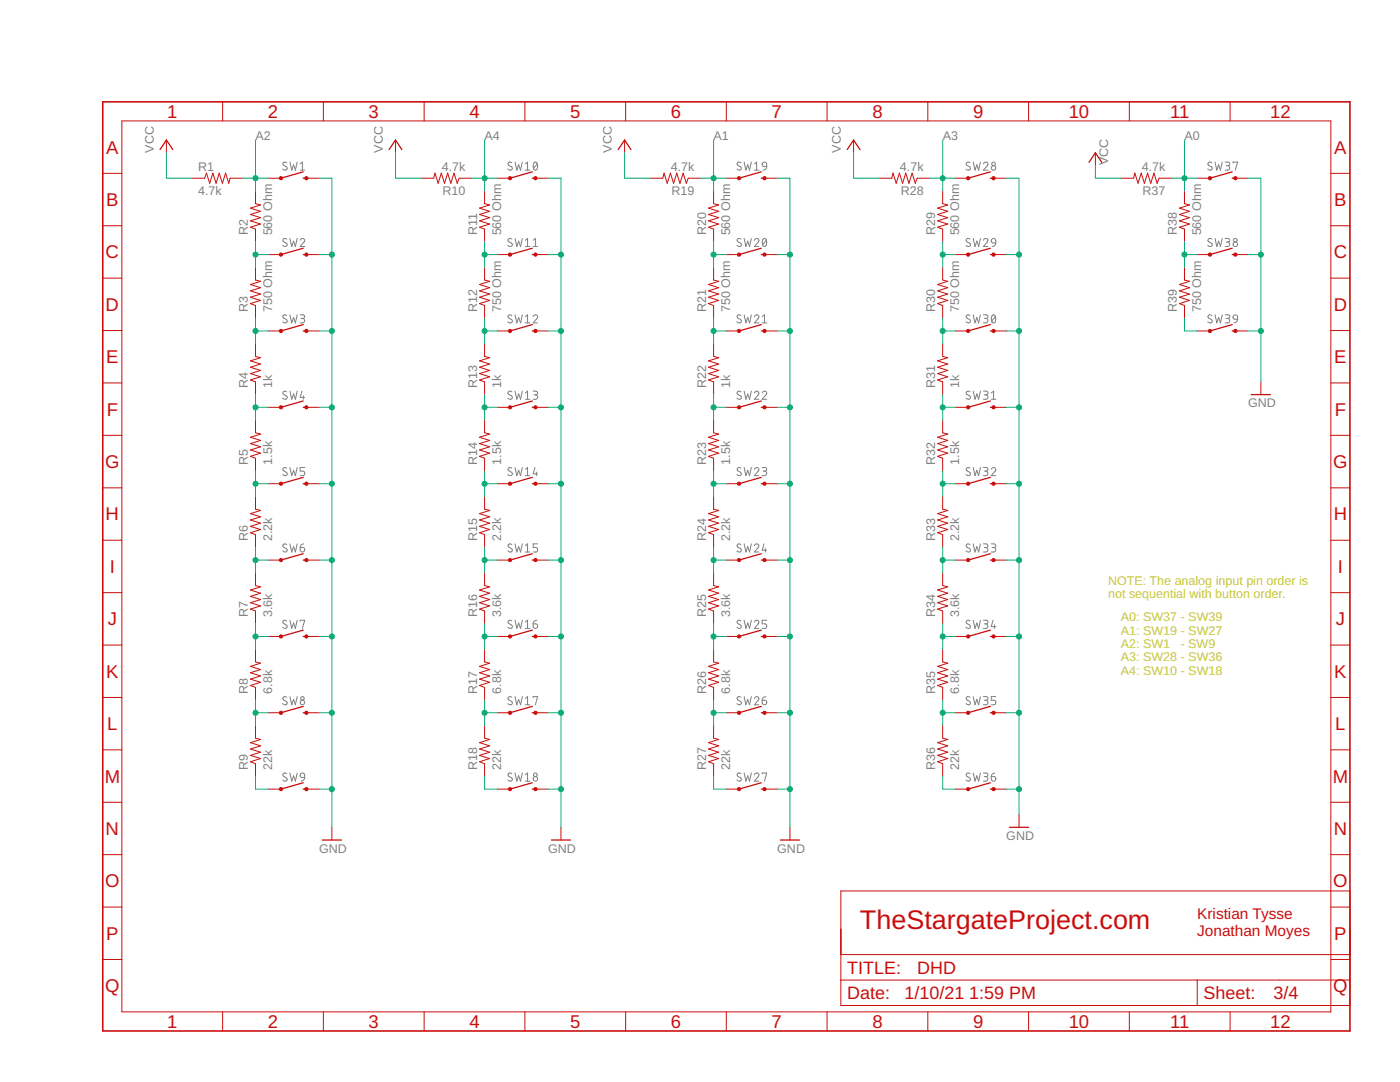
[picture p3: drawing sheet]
<svg xmlns="http://www.w3.org/2000/svg" width="279mm" height="216mm" viewBox="0 0 279 216" stroke-linecap="round" stroke-linejoin="round" font-family="sans-serif">
<g fill="none" stroke="#808080" stroke-width=".2">
<path d="M57.2 32.5a.41 .41 0 0 0-.6-.1 .41 .41 0 0 0-.1 .5l.6 .4a.38 .38 0 0 1 .2 .5 .38 .38 0 0 1-.6 .1l-.3-.2M57.8 32.3l.4 1.7 .4-1.1 .3 1.1 .4-1.7M59.9 34h.9M59.9 32.7l.4-.4v1.7M102.2 32.5a.41 .41 0 0 0-.6-.1 .41 .41 0 0 0-.1 .5l.6 .4a.38 .38 0 0 1 .1 .5 .38 .38 0 0 1-.5 .1l-.4-.2M102.8 32.3l.3 1.7 .4-1.1 .4 1.1 .3-1.7M104.8 32.7l.5-.4v1.7M104.8 34h.9M106.6 32.4l.2-.1a.95 .95 0 0 1 0 1.7 1 1 0 0 1-.2-1.6zM107.2 32.7l-.7 .9M147.9 32.5a.41 .41 0 0 0-.6-.1 .41 .41 0 0 0 0 .6l.5 .3a.44 .44 0 0 1-.1 .7 .44 .44 0 0 1-.6-.3M148.5 32.3l.4 1.7 .3-1.1 .4 1.1 .3-1.7"/>
<path d="M150.6 34h.8M150.6 32.7l.4-.4v1.7M152.3 32.5l.3-.2 .3 .2 .1 .7-.8-.1-.1-.3zM153 33.2l-.3 .6-.4 .2M193.6 32.5a.41 .41 0 0 0-.6-.1 .41 .41 0 0 0 0 .6l.5 .3a.44 .44 0 0 1-.1 .7 .44 .44 0 0 1-.6-.3M194.2 32.3l.4 1.7 .3-1.1 .4 1.1 .4-1.7M196.3 32.7a.45 .45 0 0 1 .6-.3 .45 .45 0 0 1 .1 .7l-.7 .9h.9M241.9 32.5a.42 .42 0 0 0-.6-.1 .42 .42 0 0 0-.1 .5l.5 .4a.41 .41 0 0 1 .1 .6 .41 .41 0 0 1-.6 0l-.2-.2M242.5 32.3l.3 1.7 .4-1.1 .4 1.1 .3-1.7M244.5 32.3h.6a.36 .36 0 0 1 .3 .4 .36 .36 0 0 1-.3 .4h-.4M245 33.1a.44 .44 0 0 1 .4 .4 .44 .44 0 0 1-.4 .5h-.5M246.1 32.5v-.2h.9l-.5 1.7"/>
<path d="M57.2 47.7a.41 .41 0 0 0-.6-.1 .41 .41 0 0 0-.1 .6l.6 .3a.38 .38 0 0 1 .2 .5 .38 .38 0 0 1-.6 .2l-.3-.2M57.8 47.6l.4 1.6 .4-1.1 .3 1.1 .4-1.6M59.9 47.9a.44 .44 0 0 1 .6-.3 .44 .44 0 0 1 .2 .7l-.8 .9h.9M102.2 47.7a.41 .41 0 0 0-.6-.1 .41 .41 0 0 0-.1 .6l.6 .3a.38 .38 0 0 1 .1 .5 .38 .38 0 0 1-.5 .2l-.4-.2M102.8 47.6l.3 1.6 .4-1.1 .4 1.1 .3-1.6M104.8 49.2h.9M104.8 47.9l.5-.3v1.6M106.4 49.2h.9M106.4 47.9l.4-.3v1.6M147.9 47.7a.41 .41 0 0 0-.6-.1 .41 .41 0 0 0 0 .7l.5 .2a.44 .44 0 0 1-.1 .7 .44 .44 0 0 1-.6-.2M148.5 47.6l.4 1.6 .3-1.1 .4 1.1 .3-1.6M150.6 47.9a.44 .44 0 0 1 .6-.3 .44 .44 0 0 1 .1 .7l-.7 .9h.8"/>
<path d="M152.3 47.7l.3-.1a.95 .95 0 0 1 0 1.6 1 1 0 0 1-.3-1.5zM152.9 47.9l-.7 .9M193.6 47.7a.41 .41 0 0 0-.6-.1 .41 .41 0 0 0 0 .7l.5 .2a.44 .44 0 0 1-.1 .7 .44 .44 0 0 1-.6-.2M194.2 47.6l.4 1.6 .3-1.1 .4 1.1 .4-1.6M196.3 47.9a.45 .45 0 0 1 .6-.3 .45 .45 0 0 1 .1 .7l-.7 .9h.9M198 47.7l.3-.1 .3 .1 .1 .8-.8-.1-.1-.4zM198.7 48.5l-.3 .6-.4 .1M241.9 47.7a.42 .42 0 0 0-.6-.1 .42 .42 0 0 0-.1 .6l.5 .3a.41 .41 0 0 1 .1 .6 .41 .41 0 0 1-.6 0l-.2-.1M242.5 47.6l.3 1.6 .4-1.1 .4 1.1 .3-1.6M244.5 47.6h.6a.36 .36 0 0 1 .3 .3 .36 .36 0 0 1-.3 .4h-.4M245 48.3a.44 .44 0 0 1 .4 .4 .44 .44 0 0 1-.4 .5h-.5M57.2 62.9a.41 .41 0 0 0-.6-.1 .41 .41 0 0 0-.1 .6l.6 .4a.38 .38 0 0 1 .2 .5 .38 .38 0 0 1-.6 .1l-.3-.2"/>
<path d="M57.2 78.2a.41 .41 0 0 0-.6-.1 .41 .41 0 0 0-.1 .6l.6 .3a.38 .38 0 0 1 .2 .5 .38 .38 0 0 1-.6 .2l-.3-.2M57.8 62.8l.4 1.6 .4-1 .3 1 .4-1.6M57.8 78l.4 1.7 .4-1.1 .3 1.1 .4-1.7M59.9 62.8h.6a.36 .36 0 0 1 .3 .4 .36 .36 0 0 1-.3 .3h-.4M60.3 78l-.4 1.3h.9M60.3 63.5a.44 .44 0 0 1 .5 .5 .44 .44 0 0 1-.5 .4h-.4M60.5 79v.7M102.2 62.9a.41 .41 0 0 0-.6-.1 .41 .41 0 0 0-.1 .6l.6 .4a.38 .38 0 0 1 .1 .5 .38 .38 0 0 1-.5 .1l-.4-.2M102.2 78.2a.41 .41 0 0 0-.6-.1 .41 .41 0 0 0-.1 .6l.6 .3a.38 .38 0 0 1 .1 .5 .38 .38 0 0 1-.5 .2l-.4-.2M102.8 62.8l.3 1.6 .4-1 .4 1 .3-1.6M102.8 78l.3 1.7 .4-1.1 .4 1.1 .3-1.7M104.8 64.4h.9"/>
<path d="M104.8 63.2l.5-.4v1.6M104.8 78.4l.5-.4v1.7M104.8 79.7h.9M106.4 63.2a.44 .44 0 0 1 .6-.4 .44 .44 0 0 1 .2 .7l-.8 .9h.9M106.4 78h.5a.37 .37 0 0 1 .4 .4 .37 .37 0 0 1-.4 .4h-.3M106.8 78.8a.44 .44 0 0 1 .5 .4 .44 .44 0 0 1-.5 .5h-.4M147.9 62.9a.41 .41 0 0 0-.6 0 .41 .41 0 0 0 0 .6l.5 .3a.44 .44 0 0 1-.1 .6 .44 .44 0 0 1-.6-.2M147.9 78.2a.41 .41 0 0 0-.6-.1 .41 .41 0 0 0-.1 .6l.6 .3a.44 .44 0 0 1-.1 .7 .44 .44 0 0 1-.6-.2M148.5 62.8l.4 1.6 .3-1 .4 1 .3-1.6M148.5 78l.4 1.7 .3-1.1 .4 1.1 .3-1.7M150.6 63.2a.44 .44 0 0 1 .6-.4 .44 .44 0 0 1 .1 .7l-.7 .9h.8M150.6 78.4a.44 .44 0 0 1 .6-.3 .44 .44 0 0 1 .1 .7l-.7 .9h.8"/>
<path d="M152.1 78.4a.45 .45 0 0 1 .6-.3 .45 .45 0 0 1 .2 .7l-.8 .9h.9M152.1 64.4h.9M152.1 63.2l.5-.4v1.6M193.6 62.9a.41 .41 0 0 0-.6 0 .41 .41 0 0 0 0 .6l.5 .3a.44 .44 0 0 1-.1 .6 .44 .44 0 0 1-.6-.2M193.6 78.2a.41 .41 0 0 0-.6-.1 .41 .41 0 0 0-.1 .6l.6 .3a.44 .44 0 0 1-.1 .7 .44 .44 0 0 1-.6-.2M194.2 62.8l.4 1.6 .3-1 .4 1 .4-1.6M194.2 78l.4 1.7 .3-1.1 .4 1.1 .4-1.7M196.3 62.8h.5a.36 .36 0 0 1 .4 .4 .36 .36 0 0 1-.4 .3h-.4M196.3 78h.5a.37 .37 0 0 1 .4 .4 .37 .37 0 0 1-.4 .4h-.4M196.7 63.5a.44 .44 0 0 1 .5 .5 .44 .44 0 0 1-.5 .4h-.4M196.7 78.8a.44 .44 0 0 1 .5 .4 .44 .44 0 0 1-.5 .5h-.4M197.8 79.7h.9"/>
<path d="M197.8 78.4l.5-.4v1.7M198 62.9l.3-.1a.95 .95 0 0 1 0 1.6 1 1 0 0 1-.3-1.5zM198.6 63.2l-.7 .9M241.9 62.9a.42 .42 0 0 0-.6-.1 .42 .42 0 0 0-.1 .6l.5 .4a.4 .4 0 0 1 .1 .6 .4 .4 0 0 1-.6-.1l-.2-.1M242.5 62.8l.3 1.6 .4-1 .4 1 .3-1.6M244.5 62.8h.6a.36 .36 0 0 1 .3 .4 .36 .36 0 0 1-.3 .3h-.4M245 63.5a.44 .44 0 0 1 .4 .5 .44 .44 0 0 1-.4 .4h-.5M246.2 62.9l.3-.1 .4 .1 .1 .8-.8-.1-.1-.3zM247 63.7l-.3 .6-.4 .1M57.2 93.4l-.4-.1-.2 .1-.1 .2v.3l.6 .3a.38 .38 0 0 1 .2 .5 .38 .38 0 0 1-.6 .2l-.3-.2M57.8 93.3l.4 1.6 .4-1.1 .3 1.1 .4-1.6M60.8 93.3h-.9v.7h.6a.47 .47 0 0 1 .3 .5 .47 .47 0 0 1-.3 .4h-.6"/>
<path d="M102.2 93.4l-.5-.1-.2 .1-.1 .2 .1 .3 .6 .3a.38 .38 0 0 1 .1 .5 .38 .38 0 0 1-.5 .2l-.4-.2M102.8 93.3l.3 1.6 .4-1.1 .4 1.1 .3-1.6M104.8 94.9h.9M104.8 93.6l.5-.3v1.6M106.8 93.3l-.4 1.3h.9M107 94.2v.7M147.9 93.4l-.2-.1a.38 .38 0 0 0-.5 .1 .38 .38 0 0 0 .1 .6l.5 .2a.44 .44 0 0 1-.1 .7 .44 .44 0 0 1-.6-.2M148.5 93.3l.4 1.6 .3-1.1 .4 1.1 .3-1.6M150.6 93.6a.44 .44 0 0 1 .6-.3 .44 .44 0 0 1 .1 .7l-.7 .9h.8M152.1 93.3h.6a.36 .36 0 0 1 .3 .3 .36 .36 0 0 1-.3 .4h-.4M152.6 94a.46 .46 0 0 1 .4 .5 .46 .46 0 0 1-.4 .4h-.5M193.6 93.4l-.2-.1a.38 .38 0 0 0-.5 .1 .38 .38 0 0 0 .1 .6l.5 .2a.44 .44 0 0 1-.1 .7 .44 .44 0 0 1-.6-.2"/>
<path d="M194.2 93.3l.4 1.6 .3-1.1 .4 1.1 .4-1.6M196.3 93.3h.5a.36 .36 0 0 1 .4 .3 .36 .36 0 0 1-.4 .4h-.4M196.7 94a.46 .46 0 0 1 .5 .5 .46 .46 0 0 1-.5 .4h-.4M197.8 93.6a.45 .45 0 0 1 .7-.3 .45 .45 0 0 1 .1 .7l-.8 .9h.9M57.2 108.7l-.4-.2-.2 .1-.1 .3v.2l.6 .4a.38 .38 0 0 1 .2 .5 .38 .38 0 0 1-.6 .1l-.3-.2M57.8 108.5l.4 1.7 .4-1.1 .3 1.1 .4-1.7M59.9 109.2h.6a.45 .45 0 0 1 .3 .5 .45 .45 0 0 1-.5 .4 .45 .45 0 0 1-.4-.4zM60.6 108.5l-.2 .1a.66 .66 0 0 0-.5 .6M102.2 108.7l-.5-.2-.2 .1-.1 .3 .1 .2 .6 .4a.38 .38 0 0 1 .1 .5 .38 .38 0 0 1-.5 .1l-.4-.2M102.8 108.5l.3 1.7 .4-1.1 .4 1.1 .3-1.7M104.8 108.9l.5-.4v1.7M104.8 110.2h.9"/>
<path d="M107.3 108.5h-.9v.7h.5a.46 .46 0 0 1 .4 .5 .46 .46 0 0 1-.4 .5h-.5M147.9 108.7l-.2-.1a.38 .38 0 0 0-.5 .1 .38 .38 0 0 0 .1 .5l.5 .3a.44 .44 0 0 1-.1 .7 .44 .44 0 0 1-.6-.3M148.5 108.5l.4 1.7 .3-1.1 .4 1.1 .3-1.7M150.6 108.9a.44 .44 0 0 1 .6-.3 .44 .44 0 0 1 .1 .6l-.7 1h.8M152.5 108.5l-.4 1.3h.9M152.7 109.4v.8M193.6 108.7l-.2-.1a.38 .38 0 0 0-.5 .1 .38 .38 0 0 0 .1 .5l.5 .3a.44 .44 0 0 1-.1 .7 .44 .44 0 0 1-.6-.3M194.2 108.5l.4 1.7 .3-1.1 .4 1.1 .4-1.7M196.3 108.5h.5a.36 .36 0 0 1 .4 .4 .36 .36 0 0 1-.4 .3h-.4M196.7 109.2a.46 .46 0 0 1 .5 .5 .46 .46 0 0 1-.5 .5h-.4M197.8 108.5h.6a.36 .36 0 0 1 .3 .4 .36 .36 0 0 1-.3 .3h-.4M198.3 109.2a.46 .46 0 0 1 .4 .5 .46 .46 0 0 1-.4 .5h-.5"/>
<path d="M57.2 123.9l-.5-.1-.2 .3v.3l.6 .3a.4 .4 0 0 1 .1 .6 .4 .4 0 0 1-.6 0l-.2-.1M57.2 139.1l-.5-.1-.2 .4v.2l.6 .4a.4 .4 0 0 1 .1 .6 .4 .4 0 0 1-.6-.1l-.2-.1M57.8 123.8l.4 1.6 .4-1.1 .3 1.1 .4-1.6M57.8 139l.4 1.6 .4-1 .3 1 .4-1.6M59.9 124v-.2h.9l-.5 1.6M102.2 123.9l-.6-.1-.2 .3 .1 .3 .6 .3a.38 .38 0 0 1 .1 .5 .38 .38 0 0 1-.5 .2l-.4-.2M102.2 139.1l-.6-.1-.2 .4 .1 .2 .6 .4a.38 .38 0 0 1 .1 .5 .38 .38 0 0 1-.5 .1l-.4-.2M102.8 123.8l.3 1.6 .4-1.1 .4 1.1 .3-1.6M102.8 139l.3 1.6 .4-1 .4 1 .3-1.6M104.8 124.1l.5-.3v1.6M104.8 139.4l.5-.4v1.6M104.8 125.4h.9"/>
<path d="M106.4 124.5h.5a.45 .45 0 0 1 .4 .5 .45 .45 0 0 1-.5 .4 .45 .45 0 0 1-.4-.5zM106.4 139.2v-.2h.9l-.5 1.6M107.1 123.8l-.6 .3-.1 .4M147.9 123.9l-.2-.1a.38 .38 0 0 0-.5 .1 .38 .38 0 0 0 .1 .5l.5 .3a.44 .44 0 0 1-.1 .7 .44 .44 0 0 1-.6-.2M147.9 139.1l-.2-.1a.38 .38 0 0 0-.5 .2 .38 .38 0 0 0 .1 .5l.5 .3a.44 .44 0 0 1-.1 .6 .44 .44 0 0 1-.6-.2M148.5 123.8l.4 1.6 .3-1.1 .4 1.1 .3-1.6M148.5 139l.4 1.6 .3-1 .4 1 .3-1.6M150.6 124.1a.44 .44 0 0 1 .6-.3 .44 .44 0 0 1 .1 .7l-.7 .9h.8M150.6 139.4a.44 .44 0 0 1 .6-.4 .44 .44 0 0 1 .1 .7l-.7 .9h.8M152.1 139.7h.6a.46 .46 0 0 1 .3 .5 .46 .46 0 0 1-.5 .4 .46 .46 0 0 1-.4-.4zM152.8 139l-.5 .3-.2 .4M153 123.8h-.9v.7h.6a.46 .46 0 0 1 .3 .4 .46 .46 0 0 1-.3 .5h-.6"/>
<path d="M193.6 123.9l-.2-.1a.38 .38 0 0 0-.5 .1 .38 .38 0 0 0 .1 .5l.5 .3a.44 .44 0 0 1-.1 .7 .44 .44 0 0 1-.6-.2M193.6 139.1l-.2-.1a.38 .38 0 0 0-.5 .2 .38 .38 0 0 0 .1 .5l.5 .3a.44 .44 0 0 1-.1 .6 .44 .44 0 0 1-.6-.2M194.2 123.8l.4 1.6 .3-1.1 .4 1.1 .4-1.6M194.2 139l.4 1.6 .3-1 .4 1 .4-1.6M196.3 123.8h.5a.36 .36 0 0 1 .4 .3 .36 .36 0 0 1-.4 .4h-.4M196.3 139h.5a.36 .36 0 0 1 .4 .4 .36 .36 0 0 1-.4 .3h-.4M196.7 124.5a.46 .46 0 0 1 .5 .4 .46 .46 0 0 1-.5 .5h-.4M196.7 139.7a.46 .46 0 0 1 .5 .5 .46 .46 0 0 1-.5 .4h-.4M198.2 123.8l-.4 1.2h.9M198.5 124.7v.7M198.7 139h-.9v.7h.6a.46 .46 0 0 1 .3 .5 .46 .46 0 0 1-.3 .4h-.6M57.2 154.4l-.5-.1-.2 .3v.2l.6 .4a.4 .4 0 0 1 .1 .6 .4 .4 0 0 1-.6 0l-.2-.2"/>
<path d="M57.8 154.2l.4 1.7 .4-1.1 .3 1.1 .4-1.7M60 154.4l.3-.2 .4 .2 .1 .8-.8-.2-.1-.3zM60.8 155.2l-.3 .5-.4 .2M102.2 154.4l-.6-.1-.2 .3 .1 .2 .6 .4a.38 .38 0 0 1 .1 .5 .38 .38 0 0 1-.5 .2l-.4-.3M102.8 154.2l.3 1.7 .4-1.1 .4 1.1 .3-1.7M104.8 154.6l.5-.4v1.7M104.8 140.6h.9M104.8 155.9h.9M147.9 154.4l-.2-.1a.38 .38 0 0 0-.5 .1 .38 .38 0 0 0 .1 .5l.5 .3a.44 .44 0 0 1-.1 .7 .44 .44 0 0 1-.6-.3M148.5 154.2l.4 1.7 .3-1.1 .4 1.1 .3-1.7M150.6 154.6a.44 .44 0 0 1 .6-.3 .44 .44 0 0 1 .1 .7l-.7 .9h.8M152.1 154.4v-.2h.9l-.4 1.7"/>
<path d="M193.6 154.4l-.2-.1a.38 .38 0 0 0-.5 .1 .38 .38 0 0 0 .1 .5l.5 .3a.44 .44 0 0 1-.1 .7 .44 .44 0 0 1-.6-.3M194.2 154.2l.4 1.7 .3-1.1 .4 1.1 .4-1.7M196.3 154.2h.5a.36 .36 0 0 1 .4 .4 .36 .36 0 0 1-.4 .4h-.4M196.7 155a.46 .46 0 0 1 .5 .4 .46 .46 0 0 1-.5 .5h-.4M197.8 155h.6a.45 .45 0 0 1 .3 .5 .45 .45 0 0 1-.5 .4 .45 .45 0 0 1-.4-.5zM198.5 154.2l-.5 .3-.2 .5"/>
<circle cx="198.3" cy="33.5" r=".45"/>
<circle cx="198.3" cy="32.7" r=".36"/>
<circle cx="246.5" cy="47.9" r=".36"/>
<circle cx="246.5" cy="48.7" r=".46"/>
<circle cx="60.3" cy="139.4" r=".36"/>
<circle cx="60.4" cy="140.2" r=".46"/>
<circle cx="106.8" cy="155.4" r=".45"/>
<circle cx="106.8" cy="154.6" r=".36"/>
</g>
<g fill="none" stroke="#c90d0c" stroke-width=".25">
<path d="M31.9 29.8l1.3-1.9 1.3 1.9M60.5 35.6h.7M60.5 34.3l-4.4 1.3M77.7 29.8l1.2-1.9 1.3 1.9M106.2 35.6h.7M106.2 34.3l-4.4 1.3M123.4 29.8l1.3-1.9 1.2 1.9M151.9 35.6h.7M151.9 34.3l-4.4 1.3M169.1 29.8l1.2-1.9 1.3 1.9M197.7 35.6h.6M197.7 34.3l-4.5 1.3"/>
<path d="M217.3 32.4l1.3-1.9 1.3 1.9M245.9 35.6h.6M245.9 34.3l-4.4 1.3M60.5 50.8h.7M60.5 49.5l-4.4 1.3M106.2 50.8h.7M106.2 49.5l-4.4 1.3M151.9 50.8h.7M151.9 49.5l-4.4 1.3M197.7 50.8h.6M197.7 49.5l-4.5 1.3M245.9 50.8h.6"/>
<path d="M245.9 49.5l-4.4 1.3M60.5 66h.7M60.5 64.8l-4.4 1.2M106.2 66h.7M106.2 64.8l-4.4 1.2M151.9 66h.7M151.9 64.8l-4.4 1.2M197.7 66h.6M197.7 64.8l-4.5 1.2M245.9 66h.6M245.9 64.8l-4.4 1.2M249.7 78.7h3.8"/>
<path d="M60.5 81.3h.7M60.5 80l-4.4 1.3M60.5 96.5h.7M60.5 95.2l-4.4 1.3M106.2 81.3h.7M106.2 96.5h.7M106.2 80l-4.4 1.3M106.2 95.2l-4.4 1.3M151.9 81.3h.7M151.9 96.5h.7M151.9 80l-4.4 1.3M151.9 95.2l-4.4 1.3"/>
<path d="M197.7 81.3h.6M197.7 96.5h.6M197.7 80l-4.5 1.3M197.7 95.2l-4.5 1.3M60.5 111.8h.7M60.5 110.5l-4.4 1.3M106.2 111.8h.7M106.2 110.5l-4.4 1.3M151.9 111.8h.7M151.9 110.5l-4.4 1.3M197.7 111.8h.6M197.7 110.5l-4.5 1.3"/>
<path d="M60.5 127h.7M60.5 125.7l-4.4 1.3M106.2 127h.7M106.2 125.7l-4.4 1.3M151.9 127h.7M151.9 125.7l-4.4 1.3M197.7 127h.6M197.7 125.7l-4.5 1.3M60.5 142.2h.7M60.5 140.9l-4.4 1.3M60.5 157.5h.7M60.5 156.2l-4.4 1.3"/>
<path d="M106.2 142.2h.7M106.2 157.5h.7M106.2 140.9l-4.4 1.3M106.2 156.2l-4.4 1.3M151.9 142.2h.7M151.9 157.5h.7M151.9 140.9l-4.4 1.3M151.9 156.2l-4.4 1.3M197.7 142.2h.6M197.7 157.5h.6M197.7 140.9l-4.5 1.3M197.7 156.2l-4.5 1.3"/>
<path d="M64.3 167.6h3.8M110 167.6h3.9M155.7 167.6h3.9M201.5 165.1h3.8"/>
</g>
<g fill="#c90d0c" stroke="#c90d0c" stroke-width=".2">
<path d="M55.8 142h.5v.5h-.5l-.1-.3z" fill-rule="evenodd"/>
<path d="M60.9 142h.5v.5h-.5l-.1-.3z" fill-rule="evenodd"/>
<path d="M101.6 142h.4v.5h-.4l-.1-.3z" fill-rule="evenodd"/>
<path d="M106.6 142h.5v.5h-.5l-.1-.3z" fill-rule="evenodd"/>
<path d="M147.3 142h.4l.1 .2-.1 .3h-.4z" fill-rule="evenodd"/>
<path d="M152.3 142h.5l.1 .2-.1 .3h-.5z" fill-rule="evenodd"/>
<path d="M193 142h.4l.1 .2-.1 .3h-.4z" fill-rule="evenodd"/>
<path d="M198.1 142h.4l.1 .2-.1 .3h-.4z" fill-rule="evenodd"/>
<circle cx="241.5" cy="66" r=".33"/>
<circle cx="246.5" cy="66" r=".33"/>
<circle cx="56.1" cy="50.8" r=".33"/>
<circle cx="61.1" cy="50.8" r=".33"/>
<circle cx="56.1" cy="66" r=".33"/>
<circle cx="61.1" cy="66" r=".33"/>
<circle cx="56.1" cy="81.3" r=".33"/>
<circle cx="61.1" cy="81.3" r=".33"/>
<circle cx="56.1" cy="96.5" r=".33"/>
<circle cx="61.1" cy="96.5" r=".33"/>
<circle cx="56.1" cy="111.8" r=".33"/>
<circle cx="61.1" cy="111.8" r=".33"/>
<circle cx="56.1" cy="127" r=".33"/>
<circle cx="61.1" cy="127" r=".33"/>
<circle cx="56.1" cy="157.5" r=".33"/>
<circle cx="61.1" cy="157.5" r=".33"/>
<circle cx="101.8" cy="35.6" r=".33"/>
<circle cx="106.9" cy="35.6" r=".33"/>
<circle cx="101.8" cy="50.8" r=".33"/>
<circle cx="106.9" cy="50.8" r=".33"/>
<circle cx="101.8" cy="66" r=".33"/>
<circle cx="106.9" cy="66" r=".33"/>
<circle cx="101.8" cy="81.3" r=".33"/>
<circle cx="106.9" cy="81.3" r=".33"/>
<circle cx="101.8" cy="96.5" r=".33"/>
<circle cx="106.9" cy="96.5" r=".33"/>
<circle cx="101.8" cy="111.8" r=".33"/>
<circle cx="106.9" cy="111.8" r=".33"/>
<circle cx="101.8" cy="127" r=".33"/>
<circle cx="106.9" cy="127" r=".33"/>
<circle cx="101.8" cy="157.5" r=".33"/>
<circle cx="106.9" cy="157.5" r=".33"/>
<circle cx="147.5" cy="35.5" r=".33"/>
<circle cx="152.6" cy="35.5" r=".33"/>
<circle cx="147.5" cy="50.8" r=".33"/>
<circle cx="152.6" cy="50.8" r=".33"/>
<circle cx="147.5" cy="66" r=".33"/>
<circle cx="152.6" cy="66" r=".33"/>
<circle cx="147.5" cy="81.3" r=".33"/>
<circle cx="152.6" cy="81.3" r=".33"/>
<circle cx="147.5" cy="96.5" r=".33"/>
<circle cx="152.6" cy="96.5" r=".33"/>
<circle cx="147.5" cy="111.7" r=".33"/>
<circle cx="152.6" cy="111.7" r=".33"/>
<circle cx="147.5" cy="127" r=".33"/>
<circle cx="152.6" cy="127" r=".33"/>
<circle cx="147.5" cy="157.5" r=".32"/>
<circle cx="152.6" cy="157.5" r=".32"/>
<circle cx="193.2" cy="35.5" r=".33"/>
<circle cx="198.3" cy="35.5" r=".33"/>
<circle cx="193.2" cy="50.8" r=".33"/>
<circle cx="198.3" cy="50.8" r=".33"/>
<circle cx="193.2" cy="66" r=".33"/>
<circle cx="198.3" cy="66" r=".33"/>
<circle cx="193.2" cy="81.3" r=".33"/>
<circle cx="198.3" cy="81.3" r=".33"/>
<circle cx="193.2" cy="96.5" r=".33"/>
<circle cx="198.3" cy="96.5" r=".33"/>
<circle cx="193.2" cy="111.7" r=".33"/>
<circle cx="198.3" cy="111.7" r=".33"/>
<circle cx="193.2" cy="127" r=".33"/>
<circle cx="198.3" cy="127" r=".33"/>
<circle cx="193.2" cy="157.5" r=".32"/>
<circle cx="198.3" cy="157.5" r=".32"/>
<circle cx="241.5" cy="35.6" r=".33"/>
<circle cx="246.5" cy="35.6" r=".33"/>
<circle cx="241.5" cy="50.8" r=".33"/>
<circle cx="246.5" cy="50.8" r=".33"/>
<circle cx="56.1" cy="35.6" r=".33"/>
<circle cx="61.1" cy="35.6" r=".33"/>
</g>
<g fill="none" stroke="#c90d0c" stroke-width=".2">
<path d="M20.5 34.6h3.8M24.3 24.1h241.3v177.8h-241.3zM33.2 27.9v2.6M38.3 35.6h2.5l.4-1.1 .6 2.1 .7-2.1 .6 2.1 .7-2.1 .6 2.1 .6-2.1 .7 2.1 .2-1h2.6M44.4 20.3v3.8M51 38.1v2.5l1 .3-2 .6 2 .7-2 .6 2 .6-2 .7 2 .6-2 .6 1 .4v2.6M53.5 35.6h2.6M61.2 35.6h2.5M64.5 20.3v3.8M78.9 27.9v2.6M84 35.6h2.6l.2-1.1 .6 2.1 .7-2.1 .6 2.1 .6-2.1 .7 2.1 .6-2.1 .6 2.1 .4-1h2.6M84.6 20.3v3.8"/>
<path d="M96.7 38.1v2.5l1 .3-2 .6 2 .7-2 .6 2 .6-2 .7 2 .6-2 .6 1 .4v2.6M99.3 35.6h2.5M104.8 20.3v3.8M106.9 35.6h2.5M124.7 27.9v2.6M124.9 20.3v3.8M129.7 35.6h2.6l.2-1.1 .7 2.1 .6-2.1 .6 2.1 .7-2.1 .6 2.1 .6-2.1 .7 2.1 .4-1h2.5M142.4 38.1v2.5l1 .3-2 .6 2 .7-2 .6 2 .6-2 .7 2 .6-2 .6 1 .4v2.6M144.9 35.6h2.6M144.9 20.3v3.8M152.6 35.6h2.5M165.1 20.3v3.8"/>
<path d="M170.3 27.9v2.6M175.4 35.6h2.6l.2-1.1 .7 2.1 .6-2.1 .6 2.1 .7-2.1 .6 2.1 .6-2.1 .7 2.1 .3-1h2.6M185.2 20.3v3.8M188.1 38.1v2.5l1 .3-2 .6 2 .7-2 .6 2 .6-2 .7 2 .6-2 .6 1 .4v2.6M190.7 35.6h2.5M198.3 35.6h2.5M205.3 20.3v3.8M218.6 30.5v2.5M223.7 35.6h2.5l.3-1.1 .6 2.1 .7-2.1 .6 2.1 .6-2.1 .7 2.1 .6-2.1 .6 2.1 .4-1h2.5M225.4 20.3v3.8M236.4 38.1v2.5l1 .3-2 .6 2 .7-2 .6 2 .6-2 .7 2 .6-2 .6 1 .4v2.6M238.9 35.6h2.6"/>
<path d="M245.5 20.3v3.8M246.5 35.6h2.6M265.6 34.6h3.8M20.5 45h3.8M20.5 55.5h3.8M51 53.3v2.6l1 .2-2 .7 2 .6-2 .6 2 .7-2 .6 2 .6-2 .7 1 .4v2.5M53.5 50.8h2.6M61.2 50.8h2.5M96.7 53.3v2.6l1 .2-2 .7 2 .6-2 .6 2 .7-2 .6 2 .6-2 .7 1 .4v2.5M99.3 50.8h2.5M106.9 50.8h2.5M142.4 53.3v2.6l1 .2-2 .7 2 .6-2 .6 2 .7-2 .6 2 .6-2 .7 1 .4v2.5"/>
<path d="M144.9 50.8h2.6M152.6 50.8h2.5M188.1 53.3v2.6l1 .2-2 .7 2 .6-2 .6 2 .7-2 .6 2 .6-2 .7 1 .4v2.5M190.7 50.8h2.5M198.3 50.8h2.5M236.4 53.3v2.6l1 .2-2 .7 2 .6-2 .6 2 .7-2 .6 2 .6-2 .7 1 .4v2.5M238.9 50.8h2.6M246.5 50.8h2.6M265.6 45h3.8M265.6 55.5h3.8M20.5 66h3.8M20.5 76.4h3.8"/>
<path d="M51 68.6v2.5l1 .3-2 .6 2 .6-2 .7 2 .6-2 .6 2 .7-2 .6 1 .4v2.5M53.5 66h2.6M61.2 66h2.5M96.7 68.6v2.5l1 .3-2 .6 2 .6-2 .7 2 .6-2 .6 2 .7-2 .6 1 .4v2.5M99.3 66h2.5M106.9 66h2.5M142.4 68.6v2.5l1 .3-2 .6 2 .6-2 .7 2 .6-2 .6 2 .7-2 .6 1 .4v2.5M144.9 66h2.6M152.6 66h2.5M188.1 68.6v2.5l1 .3-2 .6 2 .6-2 .7 2 .6-2 .6 2 .7-2 .6 1 .4v2.5M190.7 66h2.5M198.3 66h2.5"/>
<path d="M238.9 66h2.6M246.5 66h2.6M251.6 76.2v2.5M265.6 66h3.8M265.6 76.4h3.8M20.5 86.9h3.8M20.5 97.3h3.8M51 83.8v2.6l1 .2-2 .6 2 .7-2 .6 2 .7-2 .6 2 .6-2 .7 1 .3v2.6M51 99.1v2.5l1 .3-2 .6 2 .6-2 .7 2 .6-2 .6 2 .7-2 .6 1 .4v2.5M53.5 81.3h2.6M53.5 96.5h2.6M61.2 81.3h2.5"/>
<path d="M61.2 96.5h2.5M96.7 83.8v2.6l1 .2-2 .6 2 .7-2 .6 2 .7-2 .6 2 .6-2 .7 1 .3v2.6M96.7 99.1v2.5l1 .3-2 .6 2 .6-2 .7 2 .6-2 .6 2 .7-2 .6 1 .4v2.5M99.3 81.3h2.5M99.3 96.5h2.5M106.9 81.3h2.5M106.9 96.5h2.5M142.4 83.8v2.6l1 .2-2 .6 2 .7-2 .6 2 .7-2 .6 2 .6-2 .7 1 .3v2.6M142.4 99.1v2.5l1 .3-2 .6 2 .6-2 .7 2 .6-2 .6 2 .7-2 .6 1 .4v2.5M144.9 81.3h2.6M144.9 96.5h2.6M152.6 81.3h2.5"/>
<path d="M152.6 96.5h2.5M188.1 83.8v2.6l1 .2-2 .6 2 .7-2 .6 2 .7-2 .6 2 .6-2 .7 1 .3v2.6M188.1 99.1v2.5l1 .3-2 .6 2 .6-2 .7 2 .6-2 .6 2 .7-2 .6 1 .4v2.5M190.7 81.3h2.5M190.7 96.5h2.5M198.3 81.3h2.5M198.3 96.5h2.5M265.6 86.9h3.8M265.6 97.3h3.8M20.5 107.8h3.8M20.5 118.3h3.8M51 114.3v2.5l1 .3-2 .6 2 .7-2 .6 2 .6-2 .7 2 .6-2 .6 1 .4v2.6"/>
<path d="M53.5 111.8h2.6M61.2 111.8h2.5M96.7 114.3v2.5l1 .3-2 .6 2 .7-2 .6 2 .6-2 .7 2 .6-2 .6 1 .4v2.6M99.3 111.8h2.5M106.9 111.8h2.5M142.4 114.3v2.5l1 .3-2 .6 2 .7-2 .6 2 .6-2 .7 2 .6-2 .6 1 .4v2.6M144.9 111.8h2.6M152.6 111.8h2.5M188.1 114.3v2.5l1 .3-2 .6 2 .7-2 .6 2 .6-2 .7 2 .6-2 .6 1 .4v2.6M190.7 111.8h2.5M198.3 111.8h2.5M265.6 107.8h3.8"/>
<path d="M265.6 118.3h3.8M20.5 128.7h3.8M20.5 139.2h3.8M51 129.5v2.6l1 .2-2 .7 2 .6-2 .6 2 .7-2 .6 2 .6-2 .7 1 .4v2.5M53.5 127h2.6M61.2 127h2.5M96.7 129.5v2.6l1 .2-2 .7 2 .6-2 .6 2 .7-2 .6 2 .6-2 .7 1 .4v2.5M99.3 127h2.5M106.9 127h2.5M142.4 129.5v2.6l1 .2-2 .7 2 .6-2 .6 2 .7-2 .6 2 .6-2 .7 1 .4v2.5M144.9 127h2.6M152.6 127h2.5"/>
<path d="M188.1 129.5v2.6l1 .2-2 .7 2 .6-2 .6 2 .7-2 .6 2 .6-2 .7 1 .4v2.5M190.7 127h2.5M198.3 127h2.5M265.6 128.7h3.8M265.6 139.2h3.8M20.5 149.6h3.8M51 144.8v2.5l1 .3-2 .6 2 .6-2 .7 2 .6-2 .6 2 .7-2 .6 1 .4v2.5M53.5 142.2h2.6M53.5 157.5h2.6M61.2 142.2h2.5M61.2 157.5h2.5M96.7 144.8v2.5l1 .3-2 .6 2 .6-2 .7 2 .6-2 .6 2 .7-2 .6 1 .4v2.5"/>
<path d="M99.3 142.2h2.5M99.3 157.5h2.5M106.9 142.2h2.5M106.9 157.5h2.5M142.4 144.8v2.5l1 .3-2 .6 2 .6-2 .7 2 .6-2 .6 2 .7-2 .6 1 .4v2.5M144.9 142.2h2.6M144.9 157.5h2.6M152.6 142.2h2.5M152.6 157.5h2.5M188.1 144.8v2.5l1 .3-2 .6 2 .6-2 .7 2 .6-2 .6 2 .7-2 .6 1 .4v2.5M190.7 142.2h2.5M190.7 157.5h2.5"/>
<path d="M198.3 142.2h2.5M198.3 157.5h2.5M265.6 149.6h3.8M20.5 160.1h3.8M20.5 170.5h3.8M66.2 165.1v2.5M112 165.1v2.5M157.6 165.1v2.5M167.8 177.8h101.6v22.8h-101.6zM203.4 162.5v2.6M265.6 160.1h3.8M265.6 170.5h3.8"/>
<path d="M20.5 181h3.8M20.5 191.5h3.8M167.8 195.6h101.6M167.8 190.5h101.6M238.9 195.6v5M265.6 181h3.8M265.6 191.5h3.8M44.4 201.9v3.8M64.5 201.9v3.8M84.6 201.9v3.8M104.8 201.9v3.8M124.9 201.9v3.8"/>
<path d="M144.9 201.9v3.8M165.1 201.9v3.8M185.2 201.9v3.8M205.3 201.9v3.8M225.4 201.9v3.8M245.5 201.9v3.8"/>
</g>
<path d="M20.5 20.3h248.9v185.4h-248.9z" fill="none" stroke="#c90d0c" stroke-width=".32"/>
<g fill="none" stroke="#0dab76" stroke-width=".2">
<path d="M33.2 30.5v5.1h5.1M48.5 35.6h5M51 27.9v10.2M63.7 35.6h2.5v129.5M78.9 30.5v5.1h5.1M94.2 35.6h5.1M96.7 27.9v10.2M109.4 35.6h2.6v129.5M124.7 30.5v5.1h5M139.9 35.6h5M142.4 27.9v10.2M155.1 35.6h2.5v129.5"/>
<path d="M170.3 30.5v5.1h5.1M185.6 35.6h5.1M188.1 27.9v10.2M200.8 35.6h2.6v126.9M218.6 33v2.6h5.1M233.8 35.6h5.1M236.4 27.9v10.2M249.1 35.6h2.5v40.6M51 50.8h2.5M51 48.3v5M63.7 50.8h2.5M96.7 50.8h2.6"/>
<path d="M96.7 48.3v5M109.4 50.8h2.6M142.4 50.8h2.5M142.4 48.3v5M155.1 50.8h2.5M188.1 50.8h2.6M188.1 48.3v5M200.8 50.8h2.6M236.4 48.3v5M236.4 50.8h2.5M249.1 50.8h2.5M51 66h2.5"/>
<path d="M51 63.5v5.1M51 78.7v5.1M63.7 66h2.5M96.7 66h2.6M96.7 63.5v5.1M96.7 78.7v5.1M109.4 66h2.6M142.4 66h2.5M142.4 63.5v5.1M142.4 78.7v5.1M155.1 66h2.5M188.1 66h2.6"/>
<path d="M188.1 63.5v5.1M188.1 78.7v5.1M200.8 66h2.6M236.4 63.5v2.5h2.5M249.1 66h2.5M51 81.3h2.5M51 96.5h2.5M51 94v5.1M63.7 81.3h2.5M63.7 96.5h2.5M96.7 81.3h2.6M96.7 96.5h2.6"/>
<path d="M96.7 94v5.1M109.4 81.3h2.6M109.4 96.5h2.6M142.4 81.3h2.5M142.4 96.5h2.5M142.4 94v5.1M155.1 81.3h2.5M155.1 96.5h2.5M188.1 81.3h2.6M188.1 96.5h2.6M188.1 94v5.1M200.8 81.3h2.6"/>
<path d="M200.8 96.5h2.6M51 111.8h2.5M51 109.2v5.1M63.7 111.8h2.5M96.7 111.8h2.6M96.7 109.2v5.1M109.4 111.8h2.6M142.4 111.8h2.5M142.4 109.2v5.1M155.1 111.8h2.5M188.1 111.8h2.6M188.1 109.2v5.1"/>
<path d="M200.8 111.8h2.6M51 127h2.5M51 124.5v5M51 139.7v5.1M63.7 127h2.5M96.7 127h2.6M96.7 124.5v5M96.7 139.7v5.1M109.4 127h2.6M142.4 127h2.5M142.4 124.5v5M142.4 139.7v5.1"/>
<path d="M155.1 127h2.5M188.1 127h2.6M188.1 124.5v5M188.1 139.7v5.1M200.8 127h2.6M51 154.9v2.6h2.5M51 142.2h2.5M63.7 157.5h2.5M63.7 142.2h2.5M96.7 154.9v2.6h2.6M96.7 142.2h2.6M109.4 157.5h2.6"/>
<path d="M109.4 142.2h2.6M142.4 154.9v2.6h2.5M142.4 142.2h2.5M155.1 157.5h2.5M155.1 142.2h2.5M188.1 154.9v2.6h2.6M188.1 142.2h2.6M200.8 157.5h2.6M200.8 142.2h2.6"/>
</g>
<g fill="#0dab76" stroke="#0dab76" stroke-width=".2">
<circle cx="236.4" cy="35.6" r=".51"/>
<circle cx="66.2" cy="157.5" r=".51"/>
<circle cx="66.2" cy="142.2" r=".51"/>
<circle cx="66.2" cy="127" r=".51"/>
<circle cx="66.2" cy="111.8" r=".51"/>
<circle cx="66.2" cy="96.5" r=".51"/>
<circle cx="66.2" cy="81.3" r=".51"/>
<circle cx="66.2" cy="66" r=".51"/>
<circle cx="66.2" cy="50.8" r=".51"/>
<circle cx="112" cy="157.5" r=".51"/>
<circle cx="112" cy="142.2" r=".51"/>
<circle cx="112" cy="127" r=".51"/>
<circle cx="112" cy="111.8" r=".51"/>
<circle cx="112" cy="96.5" r=".51"/>
<circle cx="112" cy="81.3" r=".51"/>
<circle cx="112" cy="66" r=".51"/>
<circle cx="112" cy="50.8" r=".51"/>
<circle cx="157.6" cy="142.2" r=".51"/>
<circle cx="157.6" cy="157.5" r=".51"/>
<circle cx="157.6" cy="127" r=".51"/>
<circle cx="157.6" cy="111.8" r=".51"/>
<circle cx="157.6" cy="96.5" r=".51"/>
<circle cx="157.6" cy="81.3" r=".51"/>
<circle cx="157.6" cy="66" r=".51"/>
<circle cx="157.6" cy="50.8" r=".51"/>
<circle cx="203.4" cy="157.5" r=".51"/>
<circle cx="203.4" cy="142.2" r=".51"/>
<circle cx="203.4" cy="127" r=".51"/>
<circle cx="203.4" cy="111.8" r=".51"/>
<circle cx="203.4" cy="96.5" r=".51"/>
<circle cx="203.4" cy="81.3" r=".51"/>
<circle cx="203.4" cy="66" r=".51"/>
<circle cx="203.4" cy="50.8" r=".51"/>
<circle cx="251.6" cy="66" r=".51"/>
<circle cx="251.6" cy="50.8" r=".51"/>
<circle cx="142.4" cy="35.6" r=".51"/>
<circle cx="51" cy="35.6" r=".51"/>
<circle cx="188.1" cy="35.6" r=".51"/>
<circle cx="96.7" cy="35.6" r=".51"/>
<circle cx="51" cy="96.5" r=".51"/>
<circle cx="51" cy="81.3" r=".51"/>
<circle cx="51" cy="66" r=".51"/>
<circle cx="51" cy="50.8" r=".51"/>
<circle cx="51" cy="111.8" r=".51"/>
<circle cx="51" cy="127" r=".51"/>
<circle cx="96.7" cy="50.8" r=".51"/>
<circle cx="96.7" cy="66" r=".51"/>
<circle cx="96.7" cy="81.3" r=".51"/>
<circle cx="96.7" cy="96.5" r=".51"/>
<circle cx="96.7" cy="111.8" r=".51"/>
<circle cx="96.7" cy="127" r=".51"/>
<circle cx="96.7" cy="142.2" r=".51"/>
<circle cx="142.4" cy="50.8" r=".51"/>
<circle cx="142.4" cy="66" r=".51"/>
<circle cx="142.4" cy="81.3" r=".51"/>
<circle cx="142.4" cy="96.5" r=".51"/>
<circle cx="142.4" cy="111.8" r=".51"/>
<circle cx="142.4" cy="127" r=".51"/>
<circle cx="142.4" cy="142.2" r=".51"/>
<circle cx="188.1" cy="50.8" r=".51"/>
<circle cx="188.1" cy="66" r=".51"/>
<circle cx="188.1" cy="81.3" r=".51"/>
<circle cx="188.1" cy="96.5" r=".51"/>
<circle cx="188.1" cy="111.8" r=".51"/>
<circle cx="188.1" cy="127" r=".51"/>
<circle cx="188.1" cy="142.2" r=".51"/>
<circle cx="236.4" cy="50.8" r=".51"/>
<circle cx="51" cy="142.2" r=".51"/>
</g>
<text font-size="5.4" fill="#c90d0c" x="171.6" y="185.4">TheStargateProject.com</text>
<g font-size="3.7" fill="#c90d0c">
<text x="33.4" y="23.5">1</text>
<text x="53.5" y="23.5">2</text>
<text x="73.6" y="23.5">3</text>
<text x="93.7" y="23.5">4</text>
<text x="113.8" y="23.5">5</text>
<text x="133.9" y="23.5">6</text>
<text x="154" y="23.5">7</text>
<text x="174.1" y="23.5">8</text>
<text x="194.2" y="23.5">9</text>
<text x="213.3" y="23.5">10</text>
<text x="233.5" y="23.5">11</text>
<text x="253.5" y="23.5">12</text>
<text x="21.2" y="30.7">A</text>
<text x="266.3" y="30.7">A</text>
<text x="21.2" y="41.1">B</text>
<text x="266.3" y="41.1">B</text>
<text x="21.1" y="51.6">C</text>
<text x="266.2" y="51.6">C</text>
<text x="21.1" y="62">D</text>
<text x="266.2" y="62">D</text>
<text x="21.2" y="72.5">E</text>
<text x="266.3" y="72.5">E</text>
<text x="21.3" y="82.9">F</text>
<text x="266.4" y="82.9">F</text>
<text x="21" y="93.4">G</text>
<text x="266.1" y="93.4">G</text>
<text x="21.1" y="103.9">H</text>
<text x="266.2" y="103.9">H</text>
<text x="21.9" y="114.3">I</text>
<text x="267" y="114.3">I</text>
<text x="21.5" y="124.8">J</text>
<text x="266.6" y="124.8">J</text>
<text x="21.2" y="135.2">K</text>
<text x="266.3" y="135.2">K</text>
<text x="21.4" y="145.7">L</text>
<text x="266.5" y="145.7">L</text>
<text x="20.9" y="156.1">M</text>
<text x="266" y="156.1">M</text>
<text x="21.1" y="166.6">N</text>
<text x="266.2" y="166.6">N</text>
<text x="21" y="177.1">O</text>
<text x="266.1" y="177.1">O</text>
<text x="21.2" y="187.5">P</text>
<text x="266.3" y="187.5">P</text>
<text x="21" y="198">Q</text>
<text x="266.1" y="198">Q</text>
<text x="33.4" y="205.1">1</text>
<text x="53.5" y="205.1">2</text>
<text x="73.6" y="205.1">3</text>
<text x="93.7" y="205.1">4</text>
<text x="113.8" y="205.1">5</text>
<text x="133.9" y="205.1">6</text>
<text x="154" y="205.1">7</text>
<text x="174.1" y="205.1">8</text>
<text x="194.2" y="205.1">9</text>
<text x="213.3" y="205.1">10</text>
<text x="233.5" y="205.1">11</text>
<text x="253.5" y="205.1">12</text>
</g>
<g font-size="3.6" fill="#c90d0c">
<text x="169.1" y="194.3">TITLE:</text>
<text x="183.1" y="194.3">DHD</text>
<text x="169.1" y="199.4">Date:</text>
<text x="180.5" y="199.4">1/10/21</text>
<text x="193.4" y="199.4">1:59 PM</text>
<text x="240.2" y="199.4">Sheet:</text>
<text x="254.2" y="199.4">3/4</text>
</g>
<g font-size="3.1" fill="#c90d0c">
<text x="238.9" y="183.4">Kristian Tysse</text>
<text x="238.9" y="186.7">Jonathan Moyes</text>
</g>
<g font-size="2.5" fill="#808080">
<text x="51" y="27.9">A2</text>
<text x="96.7" y="27.9">A4</text>
<text x="142.4" y="27.9">A1</text>
<text x="188.1" y="27.9">A3</text>
<text x="236.4" y="27.9">A0</text>
<text x="30.7" y="30.5" transform="rotate(-90 30.7 30.5)">VCC</text>
<text x="39.6" y="34.1">R1</text>
<text x="76.4" y="30.5" transform="rotate(-90 76.4 30.5)">VCC</text>
<text x="88.2" y="34">4.7k</text>
<text x="122.1" y="30.5" transform="rotate(-90 122.1 30.5)">VCC</text>
<text x="133.9" y="34">4.7k</text>
<text x="167.8" y="30.5" transform="rotate(-90 167.8 30.5)">VCC</text>
<text x="179.6" y="34">4.7k</text>
<text x="221.2" y="33" transform="rotate(-90 221.2 33)">VCC</text>
<text x="227.9" y="34">4.7k</text>
<text x="39.6" y="38.9">4.7k</text>
<text x="88.3" y="38.8">R10</text>
<text x="134" y="38.8">R19</text>
<text x="179.8" y="38.8">R28</text>
<text x="228" y="38.8">R37</text>
<text x="49.5" y="47" transform="rotate(-90 49.5 47)">R2</text>
<text x="54.3" y="47" transform="rotate(-90 54.3 47)">560 Ohm</text>
<text x="95.2" y="47" transform="rotate(-90 95.2 47)">R11</text>
<text x="100" y="47" transform="rotate(-90 100 47)">560 Ohm</text>
<text x="140.9" y="47" transform="rotate(-90 140.9 47)">R20</text>
<text x="145.7" y="47" transform="rotate(-90 145.7 47)">560 Ohm</text>
<text x="186.6" y="47" transform="rotate(-90 186.6 47)">R29</text>
<text x="191.4" y="47" transform="rotate(-90 191.4 47)">560 Ohm</text>
<text x="234.9" y="47" transform="rotate(-90 234.9 47)">R38</text>
<text x="239.7" y="47" transform="rotate(-90 239.7 47)">560 Ohm</text>
<text x="49.5" y="62.2" transform="rotate(-90 49.5 62.2)">R3</text>
<text x="54.3" y="62.2" transform="rotate(-90 54.3 62.2)">750 Ohm</text>
<text x="95.2" y="62.2" transform="rotate(-90 95.2 62.2)">R12</text>
<text x="100" y="62.2" transform="rotate(-90 100 62.2)">750 Ohm</text>
<text x="140.9" y="62.2" transform="rotate(-90 140.9 62.2)">R21</text>
<text x="145.7" y="62.2" transform="rotate(-90 145.7 62.2)">750 Ohm</text>
<text x="186.6" y="62.2" transform="rotate(-90 186.6 62.2)">R30</text>
<text x="191.4" y="62.2" transform="rotate(-90 191.4 62.2)">750 Ohm</text>
<text x="234.9" y="62.2" transform="rotate(-90 234.9 62.2)">R39</text>
<text x="239.7" y="62.2" transform="rotate(-90 239.7 62.2)">750 Ohm</text>
<text x="49.5" y="77.5" transform="rotate(-90 49.5 77.5)">R4</text>
<text x="54.3" y="77.5" transform="rotate(-90 54.3 77.5)">1k</text>
<text x="95.2" y="77.5" transform="rotate(-90 95.2 77.5)">R13</text>
<text x="100" y="77.5" transform="rotate(-90 100 77.5)">1k</text>
<text x="140.9" y="77.5" transform="rotate(-90 140.9 77.5)">R22</text>
<text x="145.7" y="77.5" transform="rotate(-90 145.7 77.5)">1k</text>
<text x="186.6" y="77.5" transform="rotate(-90 186.6 77.5)">R31</text>
<text x="191.4" y="77.5" transform="rotate(-90 191.4 77.5)">1k</text>
<text x="249.1" y="81.3">GND</text>
<text x="49.5" y="92.7" transform="rotate(-90 49.5 92.7)">R5</text>
<text x="54.3" y="92.7" transform="rotate(-90 54.3 92.7)">1.5k</text>
<text x="95.2" y="92.7" transform="rotate(-90 95.2 92.7)">R14</text>
<text x="100" y="92.7" transform="rotate(-90 100 92.7)">1.5k</text>
<text x="140.9" y="92.7" transform="rotate(-90 140.9 92.7)">R23</text>
<text x="145.7" y="92.7" transform="rotate(-90 145.7 92.7)">1.5k</text>
<text x="186.6" y="92.7" transform="rotate(-90 186.6 92.7)">R32</text>
<text x="191.4" y="92.7" transform="rotate(-90 191.4 92.7)">1.5k</text>
<text x="49.5" y="107.9" transform="rotate(-90 49.5 107.9)">R6</text>
<text x="54.3" y="107.9" transform="rotate(-90 54.3 107.9)">2.2k</text>
<text x="95.2" y="107.9" transform="rotate(-90 95.2 107.9)">R15</text>
<text x="100" y="107.9" transform="rotate(-90 100 107.9)">2.2k</text>
<text x="140.9" y="107.9" transform="rotate(-90 140.9 107.9)">R24</text>
<text x="145.7" y="107.9" transform="rotate(-90 145.7 107.9)">2.2k</text>
<text x="186.6" y="107.9" transform="rotate(-90 186.6 107.9)">R33</text>
<text x="191.4" y="107.9" transform="rotate(-90 191.4 107.9)">2.2k</text>
<text x="49.5" y="123.2" transform="rotate(-90 49.5 123.2)">R7</text>
<text x="54.3" y="123.2" transform="rotate(-90 54.3 123.2)">3.6k</text>
<text x="95.2" y="123.2" transform="rotate(-90 95.2 123.2)">R16</text>
<text x="100" y="123.2" transform="rotate(-90 100 123.2)">3.6k</text>
<text x="140.9" y="123.2" transform="rotate(-90 140.9 123.2)">R25</text>
<text x="145.7" y="123.2" transform="rotate(-90 145.7 123.2)">3.6k</text>
<text x="186.6" y="123.2" transform="rotate(-90 186.6 123.2)">R34</text>
<text x="191.4" y="123.2" transform="rotate(-90 191.4 123.2)">3.6k</text>
<text x="49.5" y="138.4" transform="rotate(-90 49.5 138.4)">R8</text>
<text x="54.3" y="138.4" transform="rotate(-90 54.3 138.4)">6.8k</text>
<text x="95.2" y="138.4" transform="rotate(-90 95.2 138.4)">R17</text>
<text x="100" y="138.4" transform="rotate(-90 100 138.4)">6.8k</text>
<text x="140.9" y="138.4" transform="rotate(-90 140.9 138.4)">R26</text>
<text x="145.7" y="138.4" transform="rotate(-90 145.7 138.4)">6.8k</text>
<text x="186.6" y="138.4" transform="rotate(-90 186.6 138.4)">R35</text>
<text x="191.4" y="138.4" transform="rotate(-90 191.4 138.4)">6.8k</text>
<text x="49.5" y="153.7" transform="rotate(-90 49.5 153.7)">R9</text>
<text x="54.3" y="153.7" transform="rotate(-90 54.3 153.7)">22k</text>
<text x="95.2" y="153.7" transform="rotate(-90 95.2 153.7)">R18</text>
<text x="100" y="153.7" transform="rotate(-90 100 153.7)">22k</text>
<text x="140.9" y="153.7" transform="rotate(-90 140.9 153.7)">R27</text>
<text x="145.7" y="153.7" transform="rotate(-90 145.7 153.7)">22k</text>
<text x="186.6" y="153.7" transform="rotate(-90 186.6 153.7)">R36</text>
<text x="191.4" y="153.7" transform="rotate(-90 191.4 153.7)">22k</text>
<text x="200.8" y="167.6">GND</text>
<text x="63.7" y="170.2">GND</text>
<text x="109.4" y="170.2">GND</text>
<text x="155.1" y="170.2">GND</text>
</g>
<g font-size="2.5" fill="#c8c832">
<text x="221.2" y="116.7">NOTE: The analog input pin order is</text>
<text x="221.2" y="119.4">not sequential with button order.</text>
<text x="223.7" y="123.9">A0: SW37 - SW39</text>
<text x="223.7" y="126.6">A1: SW19 - SW27</text>
<text x="223.7" y="129.3">A2: SW1</text>
<text x="223.7" y="131.9">A3: SW28 - SW36</text>
<text x="235.6" y="129.3">- SW9</text>
<text x="223.7" y="134.6">A4: SW10 - SW18</text>
</g>
</svg>
